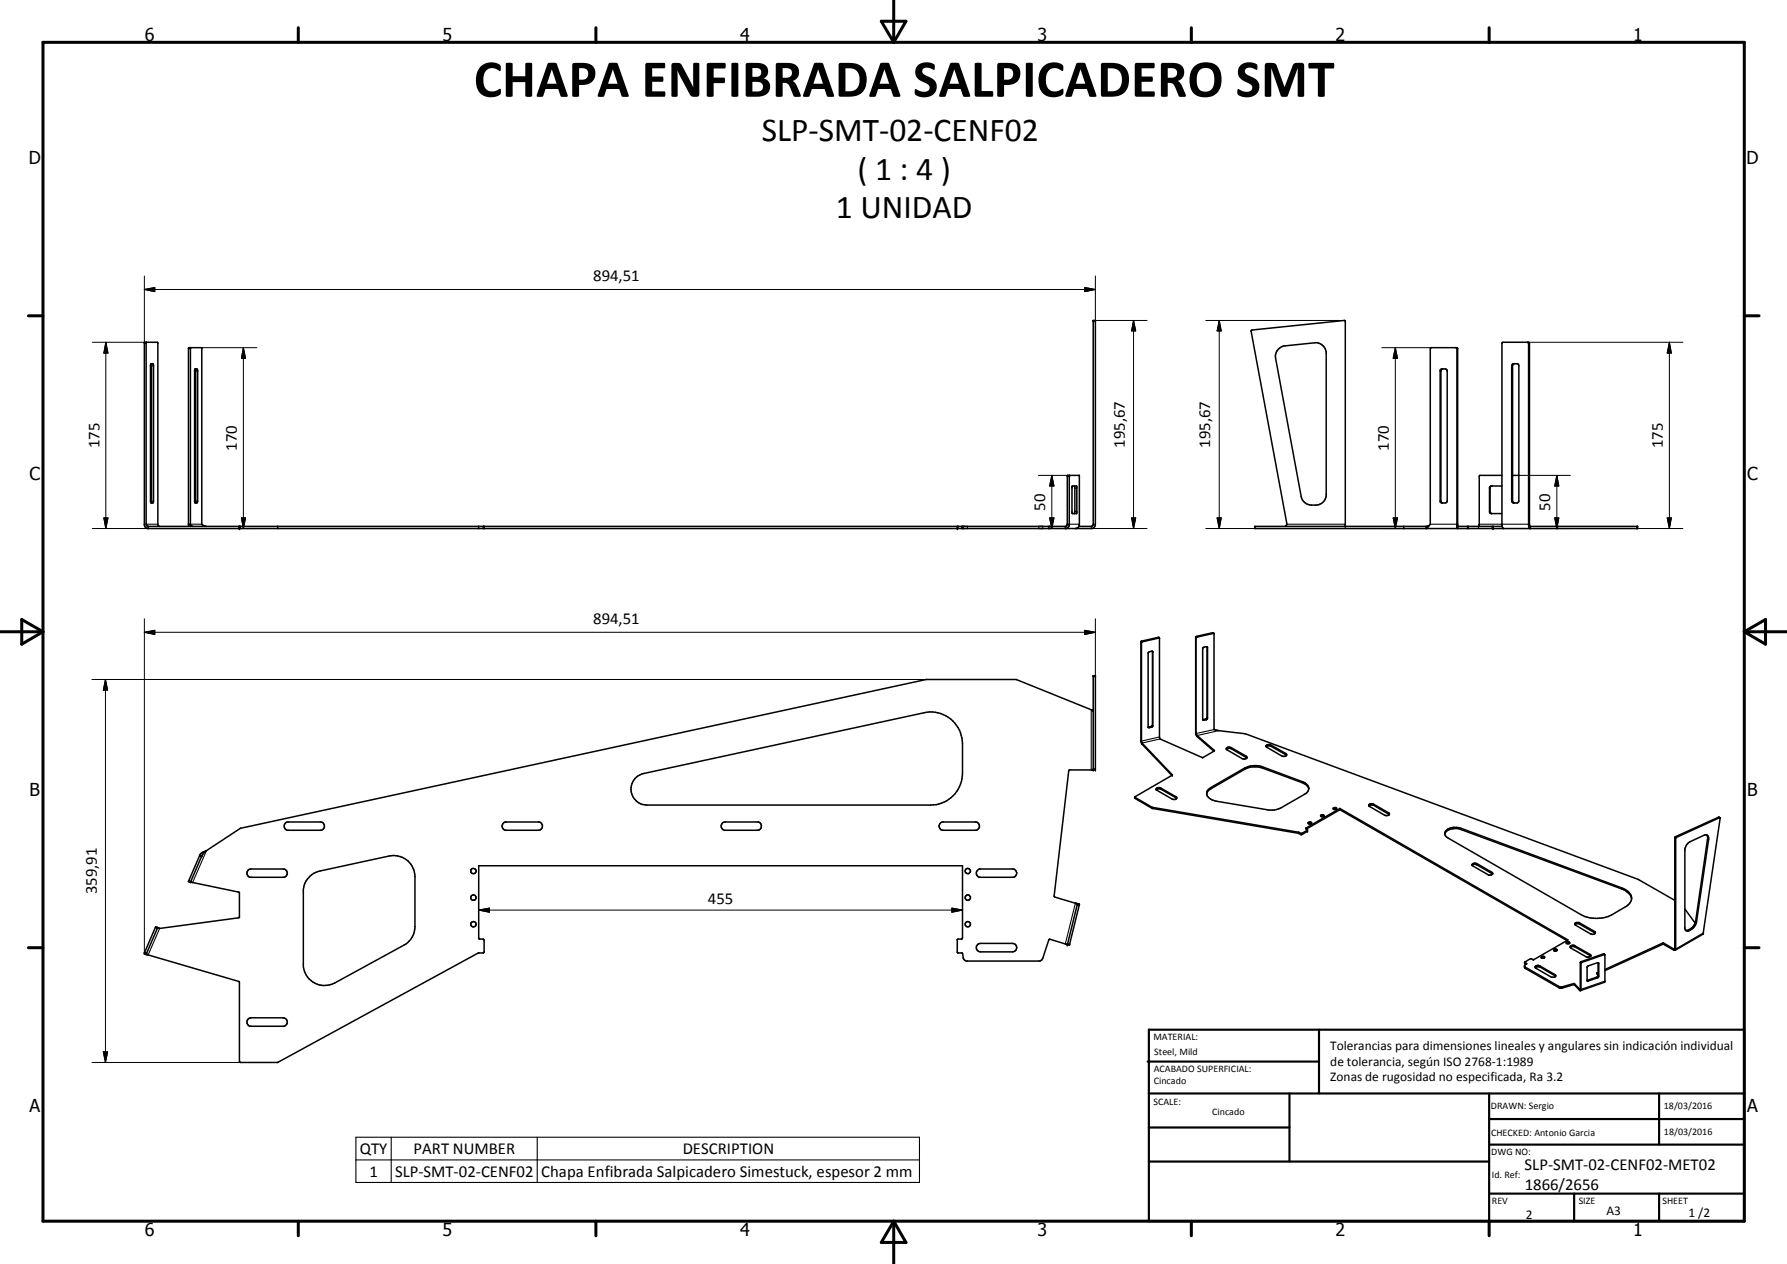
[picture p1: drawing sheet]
<svg xmlns="http://www.w3.org/2000/svg" width="420mm" height="297mm" viewBox="0 0 420 297" stroke-linecap="round" stroke-linejoin="round" font-family="sans-serif">
<g fill="none" stroke="#000" stroke-width=".35">
<path d="M34.5 80.4l-.1 .2v42.6l.3 .5h215.9l.3-.4 .1-11.5M35.5 85.5h.5l.1 .3v32.1l-.2 .3h-.4M35.5 85.5l-.1 .3v32.1l.1 .3M35.5 85.5l.1 .3v32.1l-.1 .3M44.8 81.7v41.6l.4 .4M45.9 86.7l-.1 .3v30.9l.1 .3M45.9 86.7h.4l.2 .3v30.9l-.2 .3h-.4M45.9 86.7v.1M45.9 86.8l.1 31.2-.1 .2M300.5 82.1l1.2-.8 7.4-.7a2.51 2.51 0 0 1 2.7 2.1v33.9a2.71 2.71 0 0 1-3.4 2.1 2.53 2.53 0 0 1-2.5-2l-6-32.5 .1-1.1zM338.8 86.8l1-.1 .4 .2 .1 .3v30.5l-.1 .3-.4 .2h-.8l-.4-.3v-30.9zM339.2 86.7l-.4 .3v30.9l.4 .3"/>
<path d="M342.4 81.7l.1 .2v42l.3 .3-.1-42.3-.1-.2h-6.1l-.2 .3v41.2l-.9 1M355.5 85.6l.3-.1h1l.3 .5v31.7l-.2 .4-.3 .1-1-.1-.2-.4v-31.7zM355.9 85.5l-.3 .5v31.7l.2 .4 .3 .1M359.2 80.4l.2 .3v42.7l.3 .8M251 111.7h2.8v11.7l-.3 .5-.5 .3M251 111.7v.1M251.5 111.7l-.1 11.7-.2 .5-.6 .3M252.1 114.2h1l.1 .2-.1 6.3h-1l-.1-.2zM252.6 114.2v6.5M350.7 114.2l-.4 .4v5.8l.4 .3M353.1 111.7h-5.2l-.1 .2v11.4l-.2 .4M353.1 114.2h-2.5l-.4 .4v5.8l.4 .3h2.5"/>
<path d="M355.6 111.7h1.5M34.8 123.7v.5M37.4 123.7l-.3-.3v-42.7l-.1-.3h-3l-.1 43 .2 .4 .5 .4h222.1l.6-.4 .2-.6v-47.9h-.5v47.9l-.3 .5h-3.1M44.3 123.2h.5M44.5 123.7l-.2-.4 .1-41.6 3 .1v41.4l1 .5M56.3 123.7v.5M113.8 123.7v.5M225.1 123.7v.5M250.5 123.8v.4M250.9 123.2h.5M302.2 123.7l.4-.5-8.4-45.4 .2-.2 21.6-2.3 .3 .1v48.3M335.3 123.7v.5"/>
<path d="M336.1 123.4l-.6 .3h-40.4v.5h90v-.5h-25.4l-.1-.2v-42.8l-.2-.3h-6l-.3 .3v42.7l.4 .8M342.5 123.2h.2M342.7 123.7h10.5M359.8 123.7v.5M268.3 150.8v23.2l.2 .9M268.3 150.7v.1M270 153.3l.8-.3 .2 .2v17.5l-.8 .3-.3-.1zM271 153.1v17.2l-.2 .4-.9 .1M272.6 150l.1 23.6 10 4.5 2.8-1.7-4-3.6M272.6 150l-.3-.2-4 .9M272.6 150l-4 .8-.2 .2v23.3l.1 .3M282.9 152.2l.7-.2 .3 .2v16.6l-.3 .4h-.5h-.3z"/>
<path d="M283.8 152v16.6l-.3 .4-.7 .1M285.4 148.9l-.2-.2-4.1 .9v22.7l.4 .8M285.4 148.9l-4 .8-.2 .2v22.5M285.4 148.9v22.5l.3 .1M256.6 166.8l-17.6-7.1h-21.2l-161.3 34.9-8 5.3M256.6 166.8l.4 .1M256.6 166.8l.4 .3M268.5 174.6l7.2 7.5-8.9 5.1v.4M268.5 174.9l7 7.3M268.5 174.6v.3M281.1 172.2l.1 .2M281.2 172.4l.3 .4"/>
<path d="M281.5 173.1l3.9 3.4M281.5 172.8v.3M285.4 171.4l.3 .1M285.7 171.5h.1M285.7 171.5l7.1 .9 92.4 34.3 8.6 4.9M288.4 175.8l.6-.2 .5 .1 3.5 2a.41 .41 0 0 1 .1 .6 .41 .41 0 0 1-.5 .1l-.6-.1-3.5-2.1-.2-.1zM288.4 176.1l.6-.2h.5l3.6 2.2M297.7 175.5l.6-.3 .4 .1 3.8 2.2M297.7 175.2l.6-.2h.5l3.7 2.3a.67 .67 0 0 1-1.1 .4l-3.6-2.1-.2-.3zM48.5 199.9l-1.1 1.2M48.5 199.9l-.9 .4-.6 .6M67.1 193.4l.5-.2h7.9a1 1 0 0 1 .8 .9 1 1 0 0 1-.8 1h-7.9a1.03 1.03 0 0 1-.5-1.7z"/>
<path d="M118.4 193.4l.4-.2h8a1 1 0 0 1 .7 .9 1 1 0 0 1-.7 1h-8a1 1 0 0 1-.4-1.7zM149.3 183a3.7 3.7 0 0 1 2-1.2l65.9-14.3a7.5 7.5 0 0 1 9.1 7.3v6.9a7.5 7.5 0 0 1-7.5 7.5h-66.7a3.8 3.8 0 0 1-3.4-2.2 3.8 3.8 0 0 1 .6-4zM169.9 193.4l.4-.2h8a1.02 1.02 0 0 1 .7 .9 1.02 1.02 0 0 1-.7 1h-8a1.02 1.02 0 0 1-.4-1.7zM221.1 193.4l.5-.2h7.9a1 1 0 0 1 .8 .9 1 1 0 0 1-.8 1h-7.9a1 1 0 0 1-.5-1.7zM257 180.9v-22.1h.5v22.1h-6l-.2 .2-3.4 29.4 .1 .3 4.8 1.5M266.8 187.6h.1M266.8 187.3l4.1 2.4 34.4 5.9M266.8 187.6l4.1 2.4 34.4 5.8M271.9 185.3l.3-.2h.6l3.7 2.1 .2 .3-.3 .3h-.7l-3.8-2.1zM271.9 185.6l.5-.3 .6 .2 3.6 2.1M284.1 185.5l8.6-5a5.5 5.5 0 0 1 4.2-.3l9.3 3.5a1.54 1.54 0 0 1 1.5 1.2 1.54 1.54 0 0 1-1 1.7l-5.8 3.4-1.7 .4h-.8l-12.7-2.2a2.28 2.28 0 0 1-2-1.8l.1-.5zM305.3 195.6h.1"/>
<path d="M305.3 195.8l.1 .1M307 194.7h.1M307 194.7l.4 .3v.4l-1.3 .7-.7-.2M307.4 195.1l-1.4 .8-.6-.3M307.5 193.3a.45 .45 0 0 1 .5-.1 .45 .45 0 0 1 .3 .3l-.5 .1zM307.6 193.5l.4-.1 .3 .1M307.7 185.4l-.2-.5-.4-.5-.9-.5-9.3-3.4a5.2 5.2 0 0 0-4.2 .3l-8 4.6a1.71 1.71 0 0 0-1 1.2M310.5 191.6l.5-.1 .2 .1 .1 .2-.5 .1zM310.6 191.9l.3-.2 .4 .2M313.5 189.9l.6-.1 .2 .2-.6 .2-.2-.1zM313.5 190.2l.2-.2 .5 .2M315 190l-8 4.7"/>
<path d="M315 190l53.7 30.9-8.1 4.7-.8-.3-1.3 .8M315 190.3l-7.8 4.5M315 190v.3M315 190.3l53.4 30.7M321.8 189.1l1-.2 3.7 2.1 .2 .4-.6 .3-.4-.1-3.7-2.1zM321.8 189.4l.5-.3 .6 .1 3.7 2.2M339.7 196a2.88 2.88 0 0 1 3.8-1.1l37.8 14 1.2 .6a2.03 2.03 0 0 1 1.1 1.7M339.9 195.2a3.6 3.6 0 0 1 3.6-.6l37.8 14.1a2.74 2.74 0 0 1 2.3 2.8l-.3 .6-.8 .8-3.6 2.1a8.1 8.1 0 0 1-7.1 0l-31.4-18.1-.6-.6a.92 .92 0 0 1 .1-1.1zM397 198l3.7-1.7h.7l.3 .5-2.8 19.8a2.5 2.5 0 0 1-2.4 2.1l-.4-.5v-18.6l.5-1.1zM401.4 196.3l.1 .6-2.8 19.6a2.65 2.65 0 0 1-2.2 2.2l-.1-.1M404.4 192.2l-.3-.2-10.3 4.8-.1 26.2-2.8-1.4-13.6 6.2M404.4 192.2l-10.3 4.6-.1 .2v26.1l-.1 .2"/>
<path d="M404.4 192.2l-3.9 27.3M36.6 217.8l-2.7 6.1 .5 .3M36.6 217.8h.1M36.6 217.8l.5 .2M37.1 218l-2.7 6.2M37.1 218h.1M44.8 207.3h.1M44.8 207.3l11.4 2.4 .1 5.9-18.8 2.6-.4-.2M47 200.9l-2.6 6.1-.1 .2 .5 .2M47 200.9l.4 .2M47.4 201.1v.1M47.4 201.2l-2.6 6.2"/>
<path d="M58.4 204.5l.4-.3h8a1 1 0 0 1 .8 1 1 1 0 0 1-.8 1h-8a1 1 0 0 1-.4-1.7zM72.9 205.9l.9-.7 .9-.4 16.8-3.6a5 5 0 0 1 6.1 4.8v11.8a5 5 0 0 1-2.7 4.3l-16.2 8.9a5 5 0 0 1-7.4-3.9v-18.1l.2-1a4.7 4.7 0 0 1 1.4-2.1zM229.7 204.6l.6-.4h8a1 1 0 0 1 .8 1 1 1 0 0 1-.8 1h-8a.98 .98 0 0 1-.6-1.6zM252.8 212.3h.4M252.8 212.3l.5 .1M253.2 212.3l.6 .2M253.2 212.3v.1M253.3 212.4l-2.4 9.6M253.3 212.4l.5 .1M253.8 212.5l-2.3 9.5-.1 .1-.5-.1M346.1 203.4l.4-.3 .6 .1 3.8 2.2M346.2 203l1-.1 3.7 2.2a.61 .61 0 0 1-.4 .6 .61 .61 0 0 1-.7-.2l-3.7-2.1z"/>
<path d="M370.3 217l.4-.2h.6l3.8 2.3a.7 .7 0 0 1-1.1 .4l-3.6-2.1zM370.3 217.3l.4-.3 .6 .1 3.8 2.2M396.1 213.6l2.5 3.3M400.5 219.5h.1M400.5 219.5l-6.6 3.8M58.4 239.4l.6-.2h7.6a1.01 1.01 0 0 1 .9 .9 1.01 1.01 0 0 1-.7 1.1h-8a1.02 1.02 0 0 1-.4-1.8zM229.7 222.1l.4-.3 .4-.1h7.5a.99 .99 0 0 1 1 1 .99 .99 0 0 1-1 1h-7.5a.99 .99 0 0 1-.8-1.6zM250.9 222h.1M250.9 222l-4-1.3-.3 .1-1.4 4.4-.2 .4-.6 .2h-17.2l-.4-.2a1.6 1.6 0 0 1-.5-1.4l-.1-.3h-1l-.1-.1v-2.9l.2-.2h.8l.2-.3v-16.9h-113.7v17l.1 .2h.9l.2 .2v2.8l-.1 .2h-1.2l-47.2 25.8h-8.8l-.2-.3-.1-18.7-21.8-6.5M358.4 227l.2 .6 8.1 4.6h.6l2.9-.8 1.2 1.3M358.4 227l.2 .3 8.1 4.6h.5l3-.8 1.3 1.4M358.5 226.1v.3l.3 .2"/>
<path d="M358.5 226.1l.4 .3M358.9 226.4h.1M358.9 226.4l-.5 .6M361 227.1l.5-.2 .6 .1 3.5 2 .2 .2-.1 .2-.3 .3h-.6l-3.7-2.2zM361 227.4l.5-.2h.6l3.6 2.2M362.4 225.1h.7M363.2 225a.38 .38 0 0 0-.4-.3 .38 .38 0 0 0-.4 .4M363.2 225l-.4 .2-.4-.1M365.3 223.2a.36 .36 0 0 1 .5-.2 .36 .36 0 0 1 .2 .4l-.4 .1-.3-.1zM365.4 223.4h.6M368.3 221.4a.36 .36 0 0 1 .5-.1 .36 .36 0 0 1 .2 .4h-.6zM368.3 221.7h.7"/>
<path d="M369.2 222.4l.6-.3 .4 .1 3.6 2.1 .2 .2v.2l-.9 .2-3.8-2.1zM369.2 222.7l.4-.3 .7 .1 3.7 2.2M371.4 232.5v.2M371.4 232.7l.2 .1M371.5 232.5h.1M371.5 232.3l.2 .2M373.2 227.2l2.6-1 .1 3.2-.2 .3-2.5 .8zM375.7 228.5l-.3 .2 .3 .4M375.7 228.8l-.2 .1M375.7 226.2v3.3l-2.5 .9M377.2 224.3h.1M377.2 224.3l-5.4 1.9-.2 6.6"/>
<path d="M377.3 224.3v6.5l-5.7 2M377.3 224.3l-.3-.1-5.5 1.9v6.4M391.1 221.9l-13.8 6.2M391.1 221.9h.1M391.1 221.9l2.4 1.4h.4"/>
<circle cx="111.3" cy="204.7" r=".64"/>
<circle cx="111.3" cy="210.9" r=".64"/>
<circle cx="111.3" cy="217.2" r=".64"/>
<circle cx="227.6" cy="217.2" r=".63"/>
<circle cx="227.6" cy="204.7" r=".63"/>
<circle cx="227.6" cy="211" r=".64"/>
</g>
<g fill="none" stroke="#000" stroke-width=".25">
<path d="M257 75.6h.5M33.9 80.7h.5M35.6 86h.5M44.3 82h.5M46 87.2h.5M338.6 87.2h.2M342.5 82h.2M355.4 86h.2M359.4 80.7h.2M35.6 117.7h.5M46 117.7h.5M250.9 111.9h.5"/>
<path d="M252.7 114.7h.5M338.6 117.7h.2M350.2 114.7h.1M355.4 117.7h.2M33.9 123.2h3.2M44.8 123.2h2.6M56.1 123.7v.5M56.5 123.7v.5M65.2 123.7v.5M65.4 123.7v.5M112.5 123.7v.5M112.6 123.7v.5"/>
<path d="M113.6 123.7v.5M225.3 123.7v.5M226.1 123.7v.5M226.3 123.7v.5M226.5 123.7v.5M227.4 123.7v.5M244.3 123.7v.5M245.2 123.7v.5M246.6 123.7v.5M246.9 123.7v.5M250.5 123.7v.1M251.4 123.2h2.4"/>
<path d="M252.7 120.2h.5M256.6 123.7v.5M257 123.2h.5M295.1 123.7v.5M302.6 123.2h13.7M330 123.7v.5M330.1 123.7v.5M336.3 123.2h6.2M345 123.7v.5M345.3 123.7v.5M347.8 123.2h11.8M350.2 120.2h.1"/>
<path d="M350.8 123.7v.5M351.1 123.7v.5M366 123.7v.5M366.2 123.7v.5M384.8 123.7v.5M257 159h.5M268.3 150.8l.1 .2M268.4 150.7l.2 .1M271 153.1v.1M272.3 149.8l.1 .1M281.1 149.7l.1 .2M281.3 149.6l.1 .1"/>
<path d="M283.8 152l.1 .2M285.2 148.7l.1 .1M256.6 166.8v14.1M270.2 170.8v.2M270.6 170.7l.2 .2M271 170.3v.3M272.6 173.2l-4.2 1-.1-.2M272.7 173.7l-4.2 .9M283 169.1l.1 .1M283.5 169l.1 .2M283.8 168.6l.1 .2M285.4 171.4l-4.2 1"/>
<path d="M285.5 176.4h.1M286.5 171.7l-5 1.1M289.5 175.7v.2M293 177.7v.3M298.8 175v.3M302.3 177.1v.3M48.5 199.9l-3.2 7.5M257 180.7h.5M266.9 187.4v.2M270.9 189.7v.3M271 189.7v.3M273 185.2v.3"/>
<path d="M275.6 182.1v.1M276.5 187.2v.3M284.7 185.1v.3M292.7 180.5v.3M296.9 180.2v.3M305.3 195.6l.1 .3M305.8 195.8v.3M306.1 195.8v.3M306.2 183.7v.2M307 194.6v.1M307.4 195.1v.3M322.9 189v.2"/>
<path d="M326.5 191v.3M343.5 194.6v.3M393.8 196.9l.2 .1M393.9 196.6l.2 .2M401.5 197.1l.2 .2M404.1 192l.2 .2M36.5 218l.5 .2M37.5 218.2l-2.7 6.2M44.4 206.9l.5 .2M46.9 201.2l.5 .1M252.8 212.3l-2.3 9.5M253.3 212.6l.4 .2"/>
<path d="M347.2 202.9v.3M350.8 205v.3M371.4 216.9v.3M374.9 218.9v.3M381.3 208.7v.2M397.1 218.5l.2 .2M397.5 218.2l.2 .2M398.7 216.5l.2 .1M400.5 219.2l-6.5 3.8-.2-.1-.3 .1v.3M34 223.8l.5 .2M251 221.7l.5 .2M358.6 226.2v.2"/>
<path d="M358.6 227.3v.3M358.9 226.4v.1M362.1 227v.2M365.6 229v.3M366.6 231.8v.3M367.3 231.9v.3M370 231.1v.3M370.2 231.2v.2M370.3 222.2v.3M371.5 232.4l-.1 .1M371.5 226.2l.2 .2M371.7 226l.1 .2"/>
<path d="M373.2 230.4l.2 .1M373.8 224.3v.2M375.4 229.6l.2 .2M375.5 228.6v.3M375.7 226.2l.2 .2M375.7 229.2l.2 .2M377 224.2l.2 .1M377.3 230.5l-5.6 2M390.9 221.6v.3M391.1 221.6v.3M83.7 267.3h132.5v10.6h-132.5zM83.7 272.6h132.5"/>
<path d="M92 267.3v10.6M126.3 267.3v10.6"/>
</g>
<g fill="#000">
<circle cx="257" cy="75.3" r=".18"/>
<circle cx="257.5" cy="75.3" r=".18"/>
<circle cx="251.5" cy="111.7" r=".18"/>
<circle cx="56.3" cy="124.2" r=".18"/>
<circle cx="56.3" cy="123.7" r=".18"/>
<circle cx="225.1" cy="124.2" r=".18"/>
<circle cx="225.1" cy="123.7" r=".18"/>
<circle cx="316.3" cy="123.7" r=".18"/>
<circle cx="347.6" cy="123.7" r=".18"/>
<circle cx="351.1" cy="124.2" r=".18"/>
<circle cx="351.1" cy="123.7" r=".18"/>
<circle cx="257" cy="158.8" r=".18"/>
<circle cx="257.5" cy="158.8" r=".18"/>
<circle cx="271" cy="153.1" r=".18"/>
<circle cx="257" cy="180.9" r=".18"/>
<circle cx="257.5" cy="180.9" r=".18"/>
<circle cx="275.6" cy="182.2" r=".18"/>
<circle cx="307.4" cy="195.3" r=".18"/>
<circle cx="37.1" cy="218" r=".18"/>
<circle cx="47.4" cy="201.1" r=".18"/>
<circle cx="253.3" cy="212.4" r=".18"/>
<circle cx="253.8" cy="212.5" r=".18"/>
<circle cx="33.9" cy="224" r=".18"/>
<circle cx="34.4" cy="224.2" r=".18"/>
<circle cx="250.9" cy="222" r=".18"/>
<circle cx="375.7" cy="226.2" r=".18"/>
</g>
<g fill="none" stroke="#000" stroke-width=".71">
<path d="M10.1 9.9h400v277.1h-400zM70.1 6.5v3.4M140.1 6.5v3.4M207.2 5h5.8l-2.9 4.9zM210.1 0v9.9M280.1 6.5v3.4M350.1 6.5v3.4M6.7 74.2h3.4M410.1 74.2h3.5M.1 148.5h10M5.1 145.6l5 2.9-5 2.9zM410.1 148.5h10"/>
<path d="M410.1 148.5l5-2.9v5.8zM6.7 222.7h3.4M410.1 222.7h3.5M70.1 287v3.4M140.1 287v3.4M210.1 287v10M210.1 287l2.9 5h-5.8zM280.1 287v3.4M350.1 287v3.4"/>
</g>
<g fill="none" stroke="#000" stroke-width=".51">
<path d="M269.8 249.5h40.3M270.1 242h140v45h-140zM270.1 257h140M303.2 257v16M310.1 242v15M350.1 257v30M390.1 257v12M270.1 265h33.1M270.1 273h80M350.1 269h60M350.1 263h60M350.1 280.5h60"/>
<path d="M370.1 280.5v6.5M390.1 280.5v6.5"/>
</g>
<g fill="none" stroke="#000" stroke-width=".24">
<path d="M33.9 68l2.5-.4v.9zM33.9 64.9v15.8M33.9 68h223.6M255 67.6l2.5 .4-2.5 .5zM257.5 64.9v10.7M257.5 75.3h12.2M266.5 75.3l.5 2.5h-.9zM266.5 75.3v48.9M283.5 75.3h32.5M286.7 75.3l.4 2.5h-.9zM286.7 75.3v48.9M21.7 80.4h12.8"/>
<path d="M24.9 80.4l.5 2.6h-1zM24.9 80.4v43.8M47.4 81.7h13M57.2 81.7l.5 2.5h-.9zM57.2 81.7v42.5M324.9 81.7h11.6M328.1 81.7l.5 2.5h-1zM328.1 81.7v42.5M359.2 80.4h36.5M392.5 80.4l.5 2.6h-1zM392.5 80.4v43.8M244.1 111.7h7.4"/>
<path d="M247.3 111.7l.5 2.5h-1zM247.3 111.7v12.5M357.1 111.7h12.1M366 111.7l.5 2.5h-1zM366 111.7v12.5M21.7 124.2h13.1M24.4 121.7h1l-.5 2.5zM56.1 124.2h4.3M56.8 121.7h.9l-.5 2.5zM246.8 121.7h1l-.5 2.5zM256.6 124.2h13.1M266.1 121.7h.9l-.5 2.5z"/>
<path d="M283.5 124.2h11.6M286.2 121.7h.9l-.4 2.5zM324.9 124.2h10.4M327.6 121.7h1l-.5 2.5zM350.8 124.2h18.4M365.5 121.7h1l-.5 2.5zM384.8 124.2h10.9M392 121.7h1l-.5 2.5zM21.6 159.7h196.2M24.8 159.7l.5 2.5h-1zM24.8 159.7v90M33.9 148.6l2.5-.5v1z"/>
<path d="M33.9 148.6h223.6M33.9 145.4v78.6M255 148.1l2.5 .5-2.5 .5zM257.5 145.4v13.6M112.6 213.9l2.5-.5v1zM112.6 213.9h113.7M223.8 213.4l2.5 .5-2.5 .5zM21.6 249.7h34.9M24.3 247.2h1l-.5 2.5z"/>
</g>
<g fill="#000">
<path d="M33.9 68l2.5-.4v.9zM255 67.6l2.5 .4-2.5 .5zM266.5 75.3l.5 2.5h-.9zM286.7 75.3l.4 2.5h-.9zM24.9 80.4l.5 2.6h-1zM57.2 81.7l.5 2.5h-.9zM328.1 81.7l.5 2.5h-1zM392.5 80.4l.5 2.6h-1zM247.3 111.7l.5 2.5h-1zM366 111.7l.5 2.5h-1zM24.4 121.7h1l-.5 2.5zM56.8 121.7h.9l-.5 2.5z"/>
<path d="M246.8 121.7h1l-.5 2.5zM266.1 121.7h.9l-.5 2.5zM286.2 121.7h.9l-.4 2.5zM327.6 121.7h1l-.5 2.5zM365.5 121.7h1l-.5 2.5zM392 121.7h1l-.5 2.5zM33.9 148.6l2.5-.5v1zM255 148.1l2.5 .5-2.5 .5zM24.8 159.7l.5 2.5h-1zM112.6 213.9l2.5-.5v1zM223.8 213.4l2.5 .5-2.5 .5zM24.3 247.2h1l-.5 2.5z"/>
</g>
<text font-size="12.6" x="111.4" y="22.7">CHAPA ENFIBRADA SALPICADERO SMT</text>
<g font-size="7.9">
<text x="179.1" y="33.2">SLP-SMT-02-CENF02</text>
<text x="201.6" y="42.2">( 1 : 4 )</text>
<text x="196.5" y="51.2">1 UNIDAD</text>
</g>
<g font-size="4.2">
<text x="34" y="9.6">6</text>
<text x="104" y="9.6">5</text>
<text x="174" y="9.6">4</text>
<text x="244" y="9.6">3</text>
<text x="314" y="9.6">2</text>
<text x="384" y="9.6">1</text>
<text x="6.8" y="38.7">D</text>
<text x="410.6" y="38.7">D</text>
<text x="7" y="112.9">C</text>
<text x="410.8" y="112.9">C</text>
<text x="7" y="187.1">B</text>
<text x="410.8" y="187.1">B</text>
<text x="7" y="261.4">A</text>
<text x="410.8" y="261.4">A</text>
<text x="34" y="290.4">6</text>
<text x="104" y="290.4">5</text>
<text x="174" y="290.4">4</text>
<text x="244" y="290.4">3</text>
<text x="314" y="290.4">2</text>
<text x="384" y="290.4">1</text>
</g>
<g font-size="3.9">
<text x="139.4" y="66">894,51</text>
<text x="23.4" y="105.4" transform="rotate(-90 23.4 105.4)">175</text>
<text x="55.7" y="106" transform="rotate(-90 55.7 106)">170</text>
<text x="264.5" y="105.2" transform="rotate(-90 264.5 105.2)">195,67</text>
<text x="284.6" y="105.2" transform="rotate(-90 284.6 105.2)">195,67</text>
<text x="326.5" y="106" transform="rotate(-90 326.5 106)">170</text>
<text x="390.9" y="105.4" transform="rotate(-90 390.9 105.4)">175</text>
<text x="245.7" y="120" transform="rotate(-90 245.7 120)">50</text>
<text x="364.5" y="120" transform="rotate(-90 364.5 120)">50</text>
<text x="139.4" y="146.6">894,51</text>
<text x="22.8" y="210.2" transform="rotate(-90 22.8 210.2)">359,91</text>
<text x="166.4" y="212.3">455</text>
<text x="84.6" y="271.2">QTY</text>
<text x="97.2" y="271.2">PART NUMBER</text>
<text x="160.5" y="271.2">DESCRIPTION</text>
<text x="358.5" y="275">SLP-SMT-02-CENF02-MET02</text>
<text x="86.9" y="276.5">1</text>
<text x="92.9" y="276.5">SLP-SMT-02-CENF02</text>
<text x="127.2" y="276.6">Chapa Enfibrada Salpicadero Simestuck, espesor 2 mm</text>
<text x="358.5" y="279.7">1866/2656</text>
</g>
<g font-size="3.1">
<text x="312.7" y="246.8">Tolerancias para dimensiones lineales y angulares sin indicación individual</text>
<text x="312.7" y="250.4">de tolerancia, según ISO 2768-1:1989</text>
<text x="312.7" y="254">Zonas de rugosidad no especificada, Ra 3.2</text>
<text x="358.7" y="286.5">2</text>
<text x="377.7" y="285.6">A3</text>
<text x="397" y="285.9">1 /2</text>
</g>
<g font-size="2.4">
<text x="271.2" y="244.4">MATERIAL:</text>
<text x="271.3" y="252">ACABADO SUPERFICIAL:</text>
<text x="271.4" y="247.9">Steel, Mild</text>
<text x="271.3" y="254.6">Cincado</text>
<text x="271.2" y="259.7">SCALE:</text>
<text x="285" y="262">Cincado</text>
<text x="350.6" y="260.7">DRAWN: Sergio</text>
<text x="391.2" y="260.6">18/03/2016</text>
<text x="350.6" y="267">CHECKED: Antonio Garcia</text>
<text x="391.2" y="266.7">18/03/2016</text>
<text x="350.6" y="271.4">DWG NO:</text>
<text x="350.8" y="276.9">Id. Ref:</text>
<text x="350.8" y="282.8">REV</text>
<text x="371.2" y="282.9">SIZE</text>
<text x="390.9" y="282.9">SHEET</text>
</g>
</svg>
